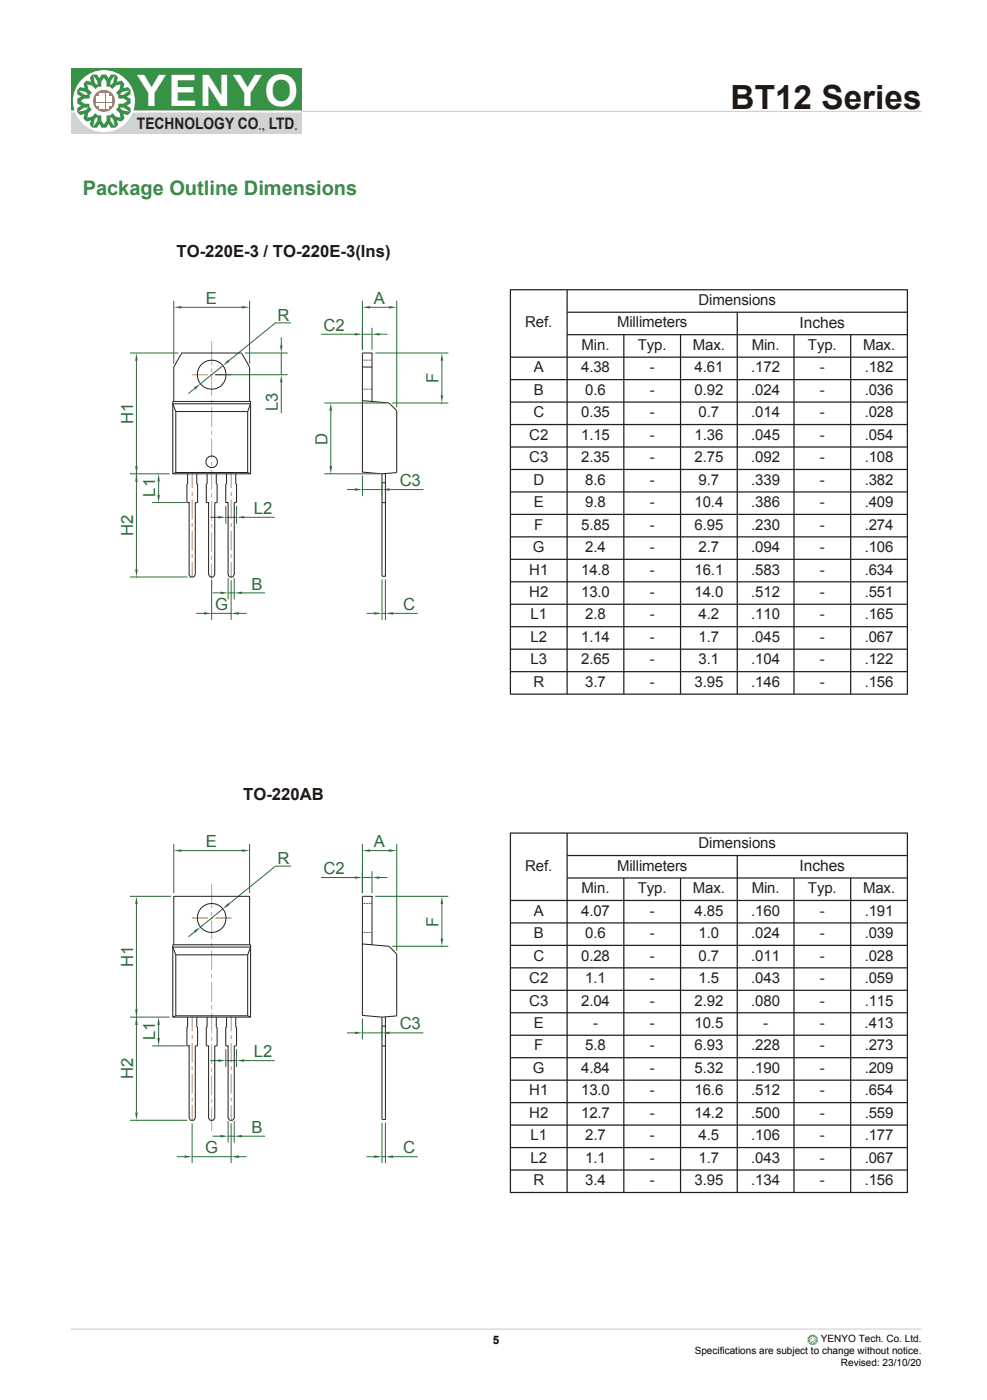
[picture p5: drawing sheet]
<svg xmlns="http://www.w3.org/2000/svg" width="209mm" height="296mm" viewBox="0 0 209 296" stroke-linecap="round" stroke-linejoin="round" font-family="sans-serif">
<path d="M15 23.6h180" fill="none" stroke="#d1d2d4" stroke-width=".26"/>
<path d="M15 14.4h48.7v9.2h-48.7z" fill="#369346"/>
<path d="M15 23.6h48.7v4.8h-48.7z" fill="#d1d2d4"/>
<path d="M15 23.6h48.7" fill="none" stroke="#fff" stroke-width=".45"/>
<circle cx="22" cy="21.4" r="6.6" fill="#fff"/>
<circle cx="22" cy="21.4" r="2.33" fill="#e46c29"/>
<g fill="#fff">
<path d="M20.4 20.4h.5v.5h-.5z"/>
<path d="M20.4 21.1h.5v.5h-.5z"/>
<path d="M20.4 21.8h.5v.5h-.5z"/>
<path d="M21.1 19.8h.4v.4h-.4z"/>
<path d="M21.1 20.4h.4v.5h-.4z"/>
<path d="M21.1 21.1h.4v.5h-.4z"/>
<path d="M21.1 21.8h.4v.5h-.4z"/>
<path d="M21.1 22.5h.4v.4h-.4z"/>
<path d="M21.8 19.8h.4v.4h-.4z"/>
<path d="M21.8 20.4h.4v.5h-.4z"/>
<path d="M21.8 21.1h.4v.5h-.4z"/>
<path d="M21.8 21.8h.4v.5h-.4z"/>
<path d="M21.8 22.5h.4v.4h-.4z"/>
<path d="M22.5 19.8h.4v.4h-.4z"/>
<path d="M22.5 20.4h.4v.5h-.4z"/>
<path d="M22.5 21.1h.4v.5h-.4z"/>
<path d="M22.5 21.8h.4v.5h-.4z"/>
<path d="M22.5 22.5h.4v.4h-.4z"/>
<path d="M23.1 20.4h.5v.5h-.5z"/>
<path d="M23.1 21.1h.5v.5h-.5z"/>
<path d="M23.1 21.8h.5v.5h-.5z"/>
</g>
<path d="M25.9 19.4l1.5-.3-1.3 .9h-.8zM18.5 17.9l1 .2 .7 .7 .5-.5h.7v-1l.6-.8 .5 .8v1h.8l.5 .5 .7-.7 1-.2-.2 1-.7 .7 .4 .5v.8h1.2l.8 .5-.9 .6h-1v.7l-.5 .5 .7 .7 .2 1-1-.2-.7-.7-.5 .4h-.7v1.2l-.6 .8-.6-.8v-1.2h-.7l-.5-.4-.8 .7-.9 .2 .2-1 .7-.7-.5-.5v-.7h-1l-.9-.6 .8-.5h1.1v-.8l.5-.5-.7-.7zM25.3 22.8h.9l1.3 .9-1.6-.4zM23.4 24.7l.6 .6 .3 1.5-.9-1.3zM20 25.3l.6-.6v.8l-.9 1.3zM16.5 23.7l1.3-.9h.9l-.6 .5zM16.5 19.1l1.6 .3 .6 .6h-.9zM19.7 15.9l.9 1.3v.9l-.6-.6zM24.3 15.9l-.4 1.6-.5 .6v-.9zM18.3 17.1l-.6 .6 .2 1-1-.3-.5 .6v.9l.8 .5-.8 .5v1l.8 .5-.8 .5v.9l.5 .6 1-.3-.3 1 .7 .6 .9-.2-.2 .9 .6 .6h.9l.5-.8 .5 .8h1l.5-.8 .5 .8h.9l.6-.6-.3-.9 1 .2 .6-.6-.2-1 .9 .3 .6-.6v-.9l-.8-.5 .8-.5v-1l-.8-.5 .8-.5v-.9l-.6-.6-.9 .3 .2-1-.6-.6-1 .2 .2-.9-.5-.6h-.9l-.5 .8-.5-.8h-1l-.5 .8-.5-.8h-.9l-.6 .6 .3 .9z" fill="#369346"/>
<path d="M15 281.3h180" fill="none" stroke="#d1d2d4" stroke-width=".26"/>
<circle cx="172" cy="283.6" r="1.25" fill="#fff"/>
<circle cx="172" cy="283.6" r=".44" fill="#e46c29"/>
<g fill="#fff">
<path d="M171.7 283.4v.1z"/>
<path d="M171.7 283.5v.1z"/>
<path d="M171.8 283.3l.1 .1z"/>
<path d="M171.8 283.4l.1 .1z"/>
<path d="M171.8 283.5l.1 .1z"/>
<path d="M171.8 283.7h.1z"/>
<path d="M171.8 283.8l.1 .1z"/>
<path d="M171.9 283.3l.1 .1z"/>
<path d="M171.9 283.4l.1 .1z"/>
<path d="M171.9 283.5l.1 .1z"/>
<path d="M171.9 283.7h.1z"/>
<path d="M171.9 283.8l.1 .1z"/>
<path d="M172 283.3l.1 .1z"/>
<path d="M172 283.4l.1 .1z"/>
<path d="M172 283.5l.1 .1z"/>
<path d="M172 283.7h.1z"/>
<path d="M172 283.8l.1 .1z"/>
<path d="M172.2 283.4l.1 .1z"/>
<path d="M172.2 283.5l.1 .1z"/>
<path d="M172.2 283.7h.1z"/>
</g>
<path d="M172.7 283.2h.3l-.4 .1zM171.3 282.9l.3 .2 .2-.1 .2-.4 .1 .4 .2 .1 .3-.2-.2 .3 .1 .3 .4 .1-.4 .1-.1 .2 .2 .4-.3-.2-.2 .1-.1 .3-.2-.3-.2-.1-.3 .2 .2-.4-.1-.2-.4-.1 .4-.1 .1-.3zM172.6 283.8l.4 .2zM172.2 284.2l.2 .4zM171.6 284.3l.1-.1-.2 .4zM170.9 284l.4-.2zM170.9 283.2l.4 .1zM171.5 282.5l.2 .5zM172.4 282.5l-.2 .5zM171.3 282.8l-.1 .3h-.3l.1 .3-.1 .1 .1 .3-.1 .2 .3 .1-.1 .2 .3 .1 .1 .3 .3-.2 .1 .2 .2-.2 .3 .2 .1-.3 .3-.1-.1-.2 .3-.1-.1-.2 .1-.3-.1-.1 .1-.3h-.3v-.3h-.2l-.1-.3-.3 .2-.1-.2-.2 .2-.3-.2-.1 .3z" fill="#369346"/>
<g fill="none" stroke="#f7931d" stroke-width=".21">
<path d="M40.6 194.3h3.4M44.5 194.3h.6M44.8 187.2v5M44.8 193v.8M44.8 194.7v4.1M44.8 199.6v.8M45.6 194.3h3.4M40.7 215.1v3.2M40.7 219.1v.8M44.8 201.3v4.1M44.8 206.2v.8M44.8 207.9v4.1"/>
<path d="M44.8 212.8v.8M44.8 214.5v4.1M44.8 219.4v.8M48.9 215.1v3.2M48.9 219.1v.8M40.7 220.8v4.1M40.7 225.7v.8M40.7 227.4v4.1M40.7 232.3v.8M40.7 234v3.1M44.8 221.1v4.1M44.8 226v.8"/>
<path d="M44.8 227.7v4.1M44.8 232.6v.8M44.8 234.3v5M48.9 220.8v4.1M48.9 225.7v.8M48.9 227.4v4.1M48.9 232.3v.8M48.9 234v3.1"/>
</g>
<g fill="none" stroke="#231f20" stroke-width=".21">
<path d="M76.7 199.8l5.6 .5 1.6 1.6v13.1l-3.1 .3-4.1-.4v-25.2h2v10.3M80.8 217.2h.8M81.6 215.2v21.8h-.8v-21.7M80.8 221.4h.8"/>
<circle cx="44.8" cy="194.3" r="3.1"/>
</g>
<g fill="#2b673b">
<path d="M76.7 180l1.6-.2v.5z"/>
<path d="M82.3 179.8l1.6 .2-1.6 .3z"/>
</g>
<g fill="#2b673b">
<path d="M78.7 185.7l1.6-.2v.5z"/>
<path d="M75.1 185.5l1.6 .2-1.6 .3z"/>
</g>
<g fill="#2b673b">
<path d="M93.5 189.7l.3 1.7h-.6z"/>
<path d="M93.2 198.7h.6l-.3 1.6z"/>
</g>
<path d="M80.8 217.3v2.7" fill="none" stroke="#369346" stroke-width=".21"/>
<g fill="#2b673b">
<path d="M75.1 218.3l1.6 .3-1.6 .3z"/>
<path d="M80.8 218.6l1.6-.3v.6z"/>
</g>
<g fill="#2b673b">
<path d="M79.2 244.6l1.6 .2-1.6 .3z"/>
<path d="M81.6 244.8l1.6-.2v.5z"/>
</g>
<g fill="#2b673b">
<path d="M36.8 180l1.6-.2v.5z"/>
<path d="M51.2 179.8l1.6 .2-1.6 .3z"/>
</g>
<g fill="#2b673b">
<path d="M33.6 215.3l.2 1.6h-.5z"/>
<path d="M33.3 219.7h.5l-.2 1.7z"/>
</g>
<g fill="#2b673b">
<path d="M39 244.6l1.7 .2-1.7 .3z"/>
<path d="M48.9 244.8l1.6-.2v.5z"/>
</g>
<g fill="#2b673b">
<path d="M46.6 240.2l1.7 .3-1.7 .3z"/>
<path d="M49.6 240.5l1.6-.3v.6z"/>
</g>
<g fill="#2b673b">
<path d="M46.1 224.2l1.7 .3-1.7 .3z"/>
<path d="M50.1 224.5l1.6-.3v.6z"/>
</g>
<g fill="#2b673b">
<path d="M28.9 189.7l.2 1.7h-.5z"/>
<path d="M28.6 235.5h.5l-.2 1.6z"/>
</g>
<g fill="none" stroke="#2b673b" stroke-width=".21">
<path d="M36.8 178.7v10.3M52.8 178.7v10.3M76.7 178.7v10.3M83.9 178.7v22.6M27.5 189.7h8.7M28.9 191.4v44.1M38.4 180h12.8M41.2 197.3l-1.3 1M47.2 192.4l-4.8 3.8M61.6 183.3h-3.3l-9.9 8M67.9 185.7h7.2M76.7 185.7h2"/>
<path d="M78.3 180h4M78.7 184.4v4.6M79.4 189.7h15.5M80.3 185.7h1.7M93.5 191.4v7.3M27.5 215.3h8.4M33.6 216.9v2.8M73.4 218.6h1.7M76.7 215.6v4.4M76.7 218.6h4.1M82.4 218.6h7.2M83 200.3h11.9"/>
<path d="M27.5 237.1h12.1M32.2 221.4h7.1M40.7 237.8v8.4M44.5 224.5h1.6M47.8 222.1v3.8M47.8 224.5h2.3M48.3 237.3v4.6M48.9 237.8v8.4M49.6 237.3v4.6M50.1 222.1v3.8M51.7 224.5h6.4M80.8 237.7v8.5"/>
<path d="M81.6 237.7v8.5M37.4 244.8h1.6M40.7 244.8h8.2M45 240.5h1.6M48.3 240.5h1.3M50.5 244.8h1.7M51.2 240.5h4.9M77.6 244.8h1.6M80.8 244.8h.8M83.2 244.8h5.2"/>
</g>
<g fill="#2b673b">
<path d="M41 197l1.4-.8-1.1 1.3z"/>
<path d="M48.3 191.1l.3 .5-1.4 .8z"/>
</g>
<g fill="none" stroke="#231f20" stroke-width=".21">
<path d="M36.8 200v-10.3h16v10.3M36.6 215.3h16.4M37.2 202.1l-.6-1.6h16.4l-.6 1.6M37.2 202.1v12.9M37.2 215l-.6 .3M37.2 202.1h15.2M37.2 215h15.2M39.7 215.3l-.2 6.1h.5v15.2l.3 .5h.7l.3-.5v-15.2h.5v-4h-.2v-2.1M43.8 215.3v2.1h-.2v4h.5v15.2l.3 .5h.7l.3-.5v-15.2h.5v-4h-.1v-2.1M47.9 215.3v2.1h-.1v4h.5v15.2l.2 .5h.8l.3-.5v-15.2h.5v-4h-.2v-2.1M52.4 202.1v12.9M52.4 215l.6 .3"/>
<path d="M53 215.3v-15.3h-16.4v15.3"/>
</g>
<g fill="#2b673b">
<path d="M28.9 215.3l.2 1.6h-.5z"/>
<path d="M28.6 213.6h.5l-.2 1.7z"/>
</g>
<path d="M76.7 197.4h2M76.7 191.2h2" fill="none" stroke="#231f20" stroke-width=".21" stroke-dasharray=".2 .2" stroke-linecap="butt"/>
<g fill="none" stroke="#231f20" stroke-width=".26">
<path d="M108 176.3h84v76.1h-84zM120 176.3v76.1M108 190.6h84M108 195.4h84M120 181.1h72M120 185.8h72M132 185.8v66.6M144 185.8v66.6M156 181.1v71.3M168 185.8v66.6M180 185.8v66.6M108 200.1h84"/>
<path d="M108 219.1h84M108 214.4h84M108 209.6h84M108 204.9h84M108 233.4h84M108 228.6h84M108 223.9h84M108 238.1h84M108 247.7h84M108 242.9h84"/>
</g>
<g fill="none" stroke="#f7931d" stroke-width=".21">
<path d="M40.6 79.3h3.4M44.5 79.3h.6M44.8 72.2v5M44.8 78v.8M44.8 79.7v4.1M44.8 84.6v.8M44.8 86.3v4.1M44.8 91.2v.8M44.8 92.9v4.1M44.8 97.8v.8M44.8 99.5v4.1M40.7 100.1v3.2"/>
<path d="M40.7 104.1v.8M40.7 105.8v4.1M40.7 110.7v.8M40.7 112.4v4.1M40.7 117.3v.8M40.7 119v3.1M44.8 104.4v.8M44.8 106.1v4.1M44.8 111v.8M44.8 112.7v4.1M44.8 117.6v.8M44.8 119.3v5"/>
<path d="M48.9 100.1v3.2M48.9 104.1v.8M48.9 105.8v4.1M48.9 110.7v.8M48.9 112.4v4.1M48.9 117.3v.8M48.9 119v3.1"/>
</g>
<path d="M45.6 79.3h3.4" fill="none" stroke="#ee2a29" stroke-width=".21"/>
<g fill="none" stroke="#231f20" stroke-width=".21">
<path d="M76.7 77.7h2M76.7 84.8l5.6 .5 1.6 1.6v13.1l-3.1 .3-4.1-.4v-25.2h2v10.3M80.8 106.4h.8M80.8 102.2h.8M81.6 100.2v21.8h-.8v-21.7"/>
<circle cx="44.8" cy="79.3" r="3.1"/>
<circle cx="44.8" cy="97.7" r="1.22"/>
</g>
<g fill="#2b673b">
<path d="M76.7 65l1.6-.2v.5z"/>
<path d="M82.3 64.8l1.6 .2-1.6 .3z"/>
</g>
<g fill="#2b673b">
<path d="M78.7 70.7l1.6-.2v.5z"/>
<path d="M75.1 70.5l1.6 .2-1.6 .3z"/>
</g>
<g fill="#2b673b">
<path d="M93.5 74.7l.3 1.7h-.6z"/>
<path d="M93.2 83.7h.6l-.3 1.6z"/>
</g>
<path d="M80.8 102.3v2.7" fill="none" stroke="#369346" stroke-width=".21"/>
<g fill="#2b673b">
<path d="M75.1 103.3l1.6 .3-1.6 .3z"/>
<path d="M80.8 103.6l1.6-.3v.6z"/>
</g>
<g fill="#2b673b">
<path d="M79.2 129.6l1.6 .2-1.6 .3z"/>
<path d="M81.6 129.8l1.6-.2v.5z"/>
</g>
<g fill="#2b673b">
<path d="M36.8 65l1.6-.2v.5z"/>
<path d="M51.2 64.8l1.6 .2-1.6 .3z"/>
</g>
<g fill="#2b673b">
<path d="M59.2 73.1h.6l-.3 1.6z"/>
<path d="M59.5 79.3l.3 1.7h-.6z"/>
</g>
<g fill="#2b673b">
<path d="M33.6 100.3l.2 1.6h-.5z"/>
<path d="M33.3 104.7h.5l-.2 1.7z"/>
</g>
<g fill="#2b673b">
<path d="M43.2 129.6l1.6 .2-1.6 .3z"/>
<path d="M48.9 129.8l1.6-.2v.5z"/>
</g>
<g fill="#2b673b">
<path d="M46.6 125.2l1.7 .3-1.7 .3z"/>
<path d="M49.6 125.5l1.6-.3v.6z"/>
</g>
<g fill="#2b673b">
<path d="M46.1 109.2l1.7 .3-1.7 .3z"/>
<path d="M50.1 109.5l1.6-.3v.6z"/>
<path d="M70 85.3l.3 1.7h-.6z"/>
<path d="M69.7 98.6h.6l-.3 1.7z"/>
</g>
<g fill="#2b673b">
<path d="M28.9 74.7l.2 1.7h-.5z"/>
<path d="M28.6 120.5h.5l-.2 1.6z"/>
</g>
<g fill="none" stroke="#2b673b" stroke-width=".21">
<path d="M27.5 74.7h10.3M28.9 76.4v44.1M36.8 63.7v13.3M38.4 65h12.8M45.5 79.3h15.4M47.2 77.4l-4.8 3.8M51.8 74.7h9.1M52.8 63.7v13.3M59.5 71.4v1.7M59.5 74.7v4.6M61.6 68.3h-3.3l-9.9 8M67.9 70.7h7.2"/>
<path d="M76.7 70.7h2M76.7 63.7v10.3M78.3 65h4M78.7 69.4v4.6M79.4 74.7h15.5M80.3 70.7h1.7M83.9 63.7v22.6M93.5 76.4v7.3M41.2 82.3l-1.3 1M59.5 81v6.5M68.6 85.3h13M70 87v11.6"/>
<path d="M83 85.3h11.9M27.5 100.3h8.4M32.2 106.4h7.1M33.6 101.9v2.8M44.5 109.5h1.6M47.8 107.1v3.8M47.8 109.5h2.3M50.1 107.1v3.8M51.7 109.5h6.4M68.6 100.3h11.5M73.4 103.6h1.7M76.7 100.6v4.4"/>
<path d="M76.7 103.6h4.1M82.4 103.6h7.2M27.5 122.1h12.1M41.5 129.8h1.7M44.8 129.8h4.1M44.8 122.8v8.4M45 125.5h1.6M48.3 122.3v4.6M48.3 125.5h1.3M48.9 122.8v8.4M49.6 122.3v4.6M50.5 129.8h1.7"/>
<path d="M51.2 125.5h4.9M77.6 129.8h1.6M80.8 122.7v8.5M80.8 129.8h.8M81.6 122.7v8.5M83.2 129.8h5.2"/>
</g>
<g fill="#2b673b">
<path d="M41 82l1.4-.8-1.1 1.3z"/>
<path d="M48.3 76.1l.3 .5-1.4 .8z"/>
</g>
<g fill="none" stroke="#231f20" stroke-width=".21">
<path d="M38.4 74.7h12.7l1.7 3v7.3M38.5 74.7l-1.7 3v7.3M37.2 87.1l-.6-1.6h16.4l-.6 1.6M37.2 87.1v12.9M37.2 87.1h15.2M52.4 87.1v12.9M36.6 100.3h16.4M37.2 100l-.6 .3M37.2 100h15.2M39.7 100.3l-.2 6.1h.5v15.2l.3 .5h.7l.3-.5v-15.2h.5v-4h-.2v-2.1M43.8 100.3v2.1h-.2v4h.5v15.2l.3 .5h.7l.3-.5v-15.2h.5v-4h-.1v-2.1M47.9 100.3v2.1h-.1v4h.5v15.2l.2 .5h.8l.3-.5v-15.2h.5v-4h-.2v-2.1"/>
<path d="M52.4 100l.6 .3M53 100.3v-15.3h-16.4v15.3"/>
</g>
<g fill="#2b673b">
<path d="M28.9 100.3l.2 1.6h-.5z"/>
<path d="M28.6 98.6h.5l-.2 1.7z"/>
</g>
<path d="M76.7 76.2h2M76.7 82.4h2" fill="none" stroke="#231f20" stroke-width=".21" stroke-dasharray=".2 .2" stroke-linecap="butt"/>
<g fill="none" stroke="#231f20" stroke-width=".26">
<path d="M108 61.3h84v85.6h-84zM108 75.6h84M120 66.1h72M120 70.8h72M120 61.3v85.6M132 70.8v76.1M144 70.8v76.1M156 66.1v80.8M168 70.8v76.1M180 70.8v76.1M108 80.4h84M108 85.1h84"/>
<path d="M108 99.4h84M108 94.6h84M108 89.9h84M108 118.4h84M108 113.6h84M108 108.9h84M108 104.1h84M108 137.4h84M108 132.7h84M108 123.1h84M108 127.9h84M108 142.2h84"/>
</g>
<text font-size="9.2" fill="#fff" x="29" y="22.4">YENYO</text>
<text font-size="7.1" fill="#211814" x="154.6" y="23">BT12 Series</text>
<text font-size="4.2" fill="#369346" x="17.5" y="41.3">Package Outline Dimensions</text>
<g font-size="3.5" fill="#211814">
<text x="37.4" y="54.4">TO-220E-3 / TO-220E-3(Ins)</text>
<text x="51.5" y="169.4">TO-220AB</text>
</g>
<g font-size="3.5" fill="#2b673b">
<text x="43.5" y="64.4">E</text>
<text x="79.1" y="64.4">A</text>
<text x="58.7" y="67.9">R</text>
<text x="68.4" y="70">C2</text>
<text x="92.8" y="81.2" transform="rotate(-90 92.8 81.2)">F</text>
<text x="28.2" y="89.8" transform="rotate(-90 28.2 89.8)">H1</text>
<text x="58.8" y="87.1" transform="rotate(-90 58.8 87.1)">L3</text>
<text x="69.3" y="94.1" transform="rotate(-90 69.3 94.1)">D</text>
<text x="32.8" y="105.1" transform="rotate(-90 32.8 105.1)">L1</text>
<text x="84.6" y="102.9">C3</text>
<text x="28.2" y="113.5" transform="rotate(-90 28.2 113.5)">H2</text>
<text x="53.7" y="108.8">L2</text>
<text x="53.2" y="124.8">B</text>
<text x="45.5" y="129.1">G</text>
<text x="85.3" y="129.1">C</text>
<text x="43.5" y="179.4">E</text>
<text x="79.1" y="179.4">A</text>
<text x="58.7" y="182.9">R</text>
<text x="68.4" y="185">C2</text>
<text x="92.8" y="196.2" transform="rotate(-90 92.8 196.2)">F</text>
<text x="28.2" y="204.8" transform="rotate(-90 28.2 204.8)">H1</text>
<text x="32.8" y="220.1" transform="rotate(-90 32.8 220.1)">L1</text>
<text x="84.6" y="217.9">C3</text>
<text x="53.7" y="223.8">L2</text>
<text x="28.2" y="228.5" transform="rotate(-90 28.2 228.5)">H2</text>
<text x="53.2" y="239.8">B</text>
<text x="43.4" y="244.1">G</text>
<text x="85.3" y="244.1">C</text>
</g>
<text font-size="3.4" fill="#231f20" x="29" y="27.2">TECHNOLOGY CO., LTD.</text>
<g font-size="3.3" fill="#231f20">
<text x="169.2" y="69.3">Inches</text>
<text x="169.2" y="184.3">Inches</text>
</g>
<g font-size="3.2" fill="#231f20">
<text x="147.8" y="64.6">Dimensions</text>
<text x="111.1" y="69.3">Ref.</text>
<text x="130.6" y="69.3">Millimeters</text>
<text x="123.1" y="74.1">Min.</text>
<text x="135" y="74.1">Typ.</text>
<text x="146.6" y="74.1">Max.</text>
<text x="159.1" y="74.1">Min.</text>
<text x="171" y="74.1">Typ.</text>
<text x="182.6" y="74.1">Max.</text>
<text x="113" y="78.8">A</text>
<text x="113" y="83.6">B</text>
<text x="123" y="78.8">4.38</text>
<text x="123.8" y="83.6">0.6</text>
<text x="137.5" y="78.8">-</text>
<text x="137.5" y="83.6">-</text>
<text x="147" y="78.8">4.61</text>
<text x="147" y="83.6">0.92</text>
<text x="159" y="78.8">.172</text>
<text x="159" y="83.6">.024</text>
<text x="173.5" y="78.8">-</text>
<text x="173.5" y="83.6">-</text>
<text x="183" y="78.8">.182</text>
<text x="183" y="83.6">.036</text>
<text x="112.9" y="88.3">C</text>
<text x="123" y="88.3">0.35</text>
<text x="137.5" y="88.3">-</text>
<text x="147.8" y="88.3">0.7</text>
<text x="159" y="88.3">.014</text>
<text x="173.5" y="88.3">-</text>
<text x="183" y="88.3">.028</text>
<text x="112" y="93.1">C2</text>
<text x="123" y="93.1">1.15</text>
<text x="137.5" y="93.1">-</text>
<text x="147" y="93.1">1.36</text>
<text x="159" y="93.1">.045</text>
<text x="173.5" y="93.1">-</text>
<text x="183" y="93.1">.054</text>
<text x="112" y="97.8">C3</text>
<text x="123" y="97.8">2.35</text>
<text x="137.5" y="97.8">-</text>
<text x="147" y="97.8">2.75</text>
<text x="159" y="97.8">.092</text>
<text x="173.5" y="97.8">-</text>
<text x="183" y="97.8">.108</text>
<text x="112.9" y="102.6">D</text>
<text x="113" y="107.4">E</text>
<text x="123.8" y="107.4">9.8</text>
<text x="123.8" y="102.6">8.6</text>
<text x="137.5" y="107.4">-</text>
<text x="137.5" y="102.6">-</text>
<text x="147" y="107.4">10.4</text>
<text x="147.8" y="102.6">9.7</text>
<text x="159" y="102.6">.339</text>
<text x="159" y="107.4">.386</text>
<text x="173.5" y="102.6">-</text>
<text x="173.5" y="107.4">-</text>
<text x="183" y="102.6">.382</text>
<text x="183" y="107.4">.409</text>
<text x="113" y="112.1">F</text>
<text x="123" y="112.1">5.85</text>
<text x="137.5" y="112.1">-</text>
<text x="147" y="112.1">6.95</text>
<text x="159" y="112.1">.230</text>
<text x="173.5" y="112.1">-</text>
<text x="183" y="112.1">.274</text>
<text x="112.8" y="116.9">G</text>
<text x="123.8" y="116.9">2.4</text>
<text x="137.5" y="116.9">-</text>
<text x="147.8" y="116.9">2.7</text>
<text x="159" y="116.9">.094</text>
<text x="173.5" y="116.9">-</text>
<text x="183" y="116.9">.106</text>
<text x="112" y="121.6">H1</text>
<text x="123" y="121.6">14.8</text>
<text x="137.5" y="121.6">-</text>
<text x="147" y="121.6">16.1</text>
<text x="159" y="121.6">.583</text>
<text x="173.5" y="121.6">-</text>
<text x="183" y="121.6">.634</text>
<text x="112" y="126.4">H2</text>
<text x="112.3" y="131.1">L1</text>
<text x="123" y="126.4">13.0</text>
<text x="123.8" y="131.1">2.8</text>
<text x="137.5" y="126.4">-</text>
<text x="137.5" y="131.1">-</text>
<text x="147" y="126.4">14.0</text>
<text x="147.8" y="131.1">4.2</text>
<text x="159" y="131.1">.110</text>
<text x="159" y="126.4">.512</text>
<text x="173.5" y="131.1">-</text>
<text x="173.5" y="126.4">-</text>
<text x="183" y="131.1">.165</text>
<text x="183" y="126.4">.551</text>
<text x="112.3" y="135.9">L2</text>
<text x="123" y="135.9">1.14</text>
<text x="137.5" y="135.9">-</text>
<text x="147.8" y="135.9">1.7</text>
<text x="159" y="135.9">.045</text>
<text x="173.5" y="135.9">-</text>
<text x="183" y="135.9">.067</text>
<text x="112.3" y="140.6">L3</text>
<text x="123" y="140.6">2.65</text>
<text x="137.5" y="140.6">-</text>
<text x="147.8" y="140.6">3.1</text>
<text x="159" y="140.6">.104</text>
<text x="173.5" y="140.6">-</text>
<text x="183" y="140.6">.122</text>
<text x="112.9" y="145.4">R</text>
<text x="123.8" y="145.4">3.7</text>
<text x="137.5" y="145.4">-</text>
<text x="147" y="145.4">3.95</text>
<text x="159" y="145.4">.146</text>
<text x="173.5" y="145.4">-</text>
<text x="183" y="145.4">.156</text>
<text x="147.8" y="179.6">Dimensions</text>
<text x="111.1" y="184.3">Ref.</text>
<text x="130.6" y="184.3">Millimeters</text>
<text x="123.1" y="189.1">Min.</text>
<text x="135" y="189.1">Typ.</text>
<text x="146.6" y="189.1">Max.</text>
<text x="159.1" y="189.1">Min.</text>
<text x="171" y="189.1">Typ.</text>
<text x="182.6" y="189.1">Max.</text>
<text x="113" y="193.8">A</text>
<text x="123" y="193.8">4.07</text>
<text x="137.5" y="193.8">-</text>
<text x="147" y="193.8">4.85</text>
<text x="159" y="193.8">.160</text>
<text x="173.5" y="193.8">-</text>
<text x="183" y="193.8">.191</text>
<text x="112.9" y="203.3">C</text>
<text x="113" y="198.6">B</text>
<text x="123" y="203.3">0.28</text>
<text x="123.8" y="198.6">0.6</text>
<text x="137.5" y="203.3">-</text>
<text x="137.5" y="198.6">-</text>
<text x="147.8" y="203.3">0.7</text>
<text x="147.8" y="198.6">1.0</text>
<text x="159" y="203.3">.011</text>
<text x="159" y="198.6">.024</text>
<text x="173.5" y="203.3">-</text>
<text x="173.5" y="198.6">-</text>
<text x="183" y="203.3">.028</text>
<text x="183" y="198.6">.039</text>
<text x="112" y="208.1">C2</text>
<text x="123.8" y="208.1">1.1</text>
<text x="137.5" y="208.1">-</text>
<text x="147.8" y="208.1">1.5</text>
<text x="159" y="208.1">.043</text>
<text x="173.5" y="208.1">-</text>
<text x="183" y="208.1">.059</text>
<text x="112" y="212.8">C3</text>
<text x="123" y="212.8">2.04</text>
<text x="137.5" y="212.8">-</text>
<text x="147" y="212.8">2.92</text>
<text x="159" y="212.8">.080</text>
<text x="173.5" y="212.8">-</text>
<text x="183" y="212.8">.115</text>
<text x="112.9" y="217.6">E</text>
<text x="125.5" y="217.6">-</text>
<text x="137.5" y="217.6">-</text>
<text x="147" y="217.6">10.5</text>
<text x="161.5" y="217.6">-</text>
<text x="173.5" y="217.6">-</text>
<text x="183" y="217.6">.413</text>
<text x="112.8" y="227.1">G</text>
<text x="113" y="222.4">F</text>
<text x="123" y="227.1">4.84</text>
<text x="123.8" y="222.4">5.8</text>
<text x="137.5" y="227.1">-</text>
<text x="137.5" y="222.4">-</text>
<text x="147" y="227.1">5.32</text>
<text x="147" y="222.4">6.93</text>
<text x="159" y="227.1">.190</text>
<text x="159" y="222.4">.228</text>
<text x="173.5" y="227.1">-</text>
<text x="173.5" y="222.4">-</text>
<text x="183" y="227.1">.209</text>
<text x="183" y="222.4">.273</text>
<text x="112" y="231.9">H1</text>
<text x="123" y="231.9">13.0</text>
<text x="137.5" y="231.9">-</text>
<text x="147" y="231.9">16.6</text>
<text x="159" y="231.9">.512</text>
<text x="173.5" y="231.9">-</text>
<text x="183" y="231.9">.654</text>
<text x="112" y="236.6">H2</text>
<text x="123" y="236.6">12.7</text>
<text x="137.5" y="236.6">-</text>
<text x="147" y="236.6">14.2</text>
<text x="159" y="236.6">.500</text>
<text x="173.5" y="236.6">-</text>
<text x="183" y="236.6">.559</text>
<text x="112.3" y="241.4">L1</text>
<text x="123.8" y="241.4">2.7</text>
<text x="137.5" y="241.4">-</text>
<text x="147.8" y="241.4">4.5</text>
<text x="159" y="241.4">.106</text>
<text x="173.5" y="241.4">-</text>
<text x="183" y="241.4">.177</text>
<text x="112.3" y="246.1">L2</text>
<text x="112.9" y="250.9">R</text>
<text x="123.8" y="246.1">1.1</text>
<text x="123.8" y="250.9">3.4</text>
<text x="137.5" y="246.1">-</text>
<text x="137.5" y="250.9">-</text>
<text x="147" y="250.9">3.95</text>
<text x="147.8" y="246.1">1.7</text>
<text x="159" y="246.1">.043</text>
<text x="159" y="250.9">.134</text>
<text x="173.5" y="246.1">-</text>
<text x="173.5" y="250.9">-</text>
<text x="183" y="246.1">.067</text>
<text x="183" y="250.9">.156</text>
</g>
<text font-size="2.5" fill="#030303" x="104.3" y="284.5">5</text>
<g font-size="2.1" fill="#030303">
<text x="147" y="286.7">Specifications are subject to change without notice.</text>
<text x="173.7" y="284.1">YENYO Tech. Co. Ltd.</text>
<text x="177.9" y="289.2">Revised: 23/10/20</text>
</g>
</svg>
